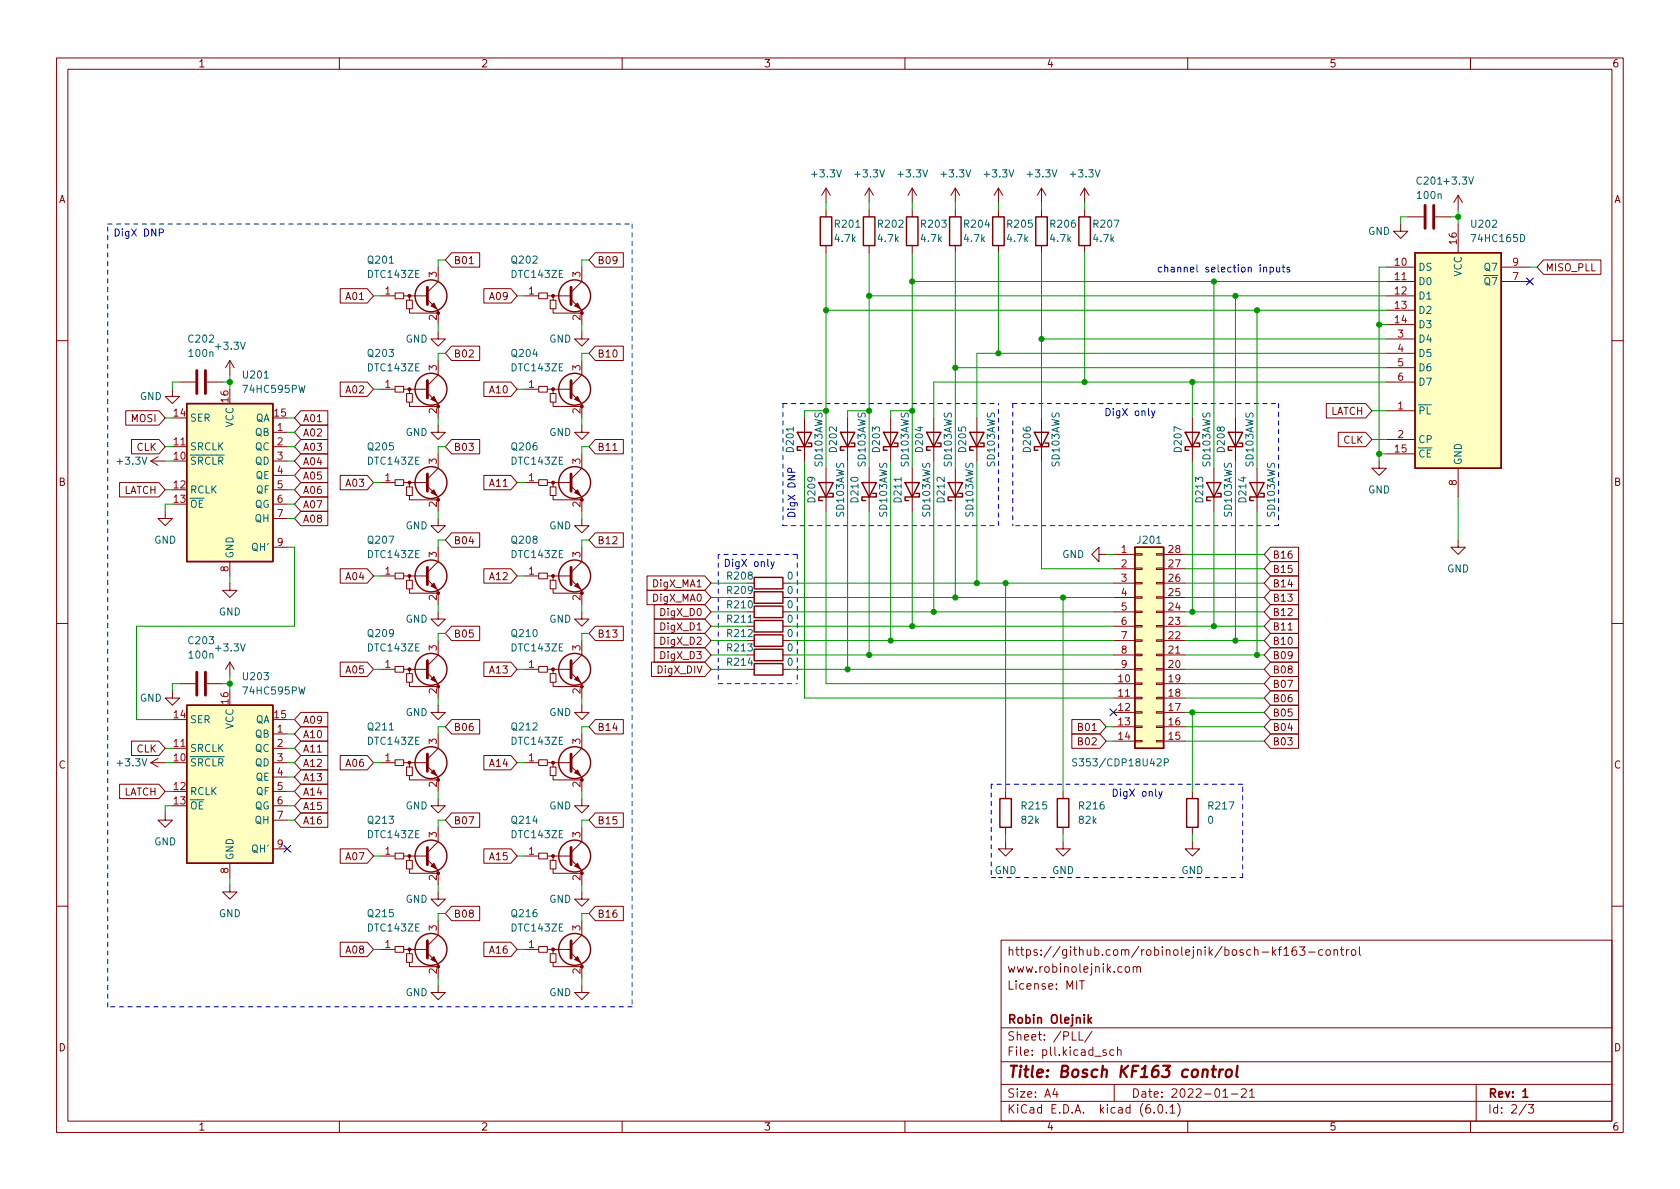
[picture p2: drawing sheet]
<svg xmlns="http://www.w3.org/2000/svg" width="297mm" height="210mm" viewBox="0 0 297 210" stroke-linecap="round" stroke-linejoin="round" font-family="sans-serif">
<g fill="none" stroke="#840000" stroke-width=".18">
<path d="M10 10.2h277v190.1h-277zM12 12.2h273v186.1h-273zM60 10.2v2M110 10.2v2M160 10.2v2M210 10.2v2M260 10.2v2M146 33.3v2.5M146 37.1v1.2M146 33.3l-.7 1.2M146 33.3l.8 1.2M153.7 33.3v2.5"/>
<path d="M153.7 37.1v1.2M153.7 33.3l-.8 1.2M153.7 33.3l.7 1.2M161.3 33.3v2.5M161.3 37.1v1.2M161.3 33.3l-.8 1.2M161.3 33.3l.8 1.2M168.9 33.3v2.5M168.9 37.1v1.2M168.9 33.3l-.8 1.2M168.9 33.3l.8 1.2M176.5 33.3l-.7 1.2"/>
<path d="M176.5 33.3v2.5M176.5 37.1v1.2M176.5 33.3l.8 1.2M184.1 33.3v2.5M184.1 37.1v1.2M184.1 33.3l-.7 1.2M184.1 33.3l.8 1.2M191.8 33.3l-.8 1.2M191.8 33.3v2.5M191.8 37.1v1.2M191.8 33.3l.7 1.2M247.6 39.6v1.3h1.3l-1.3 1.3-1.2-1.3h1.2"/>
<path d="M248.9 38.3h2.8M253.7 38.3h2.8M257.8 34.5v2.6M257.8 39.6v5.1M257.8 34.5l-.8 1.3M257.8 34.5l.8 1.3M60.2 51h4.7l1.1 1.3-1.1 1.3h-4.7zM67.3 52.3h2.5M69.8 51.8h1.6v1h-1.6zM71.4 52.3h4M71.9 53.1h1v1.5h-1zM72.4 54.6v.8h5.1"/>
<path d="M72.4 52.3v.8M75.6 53l1.9 1.9v2.5M77.5 58.7v1.2h1.2l-1.2 1.3-1.3-1.3h1.3M77.5 47.2v2.6l-1.9 1.9M79.9 44.7h4.9v2.5h-4.9l-1.2-1.2zM83 46.6h.7M85.6 51h4.7l1.1 1.3-1.1 1.3h-4.7zM92.7 52.3h2.5M95.2 51.8h1.6v1h-1.6zM96.8 52.3h4M97.3 53.1h1v1.5h-1zM97.8 54.6v.8h5.1"/>
<path d="M97.8 52.3v.8M101 53l1.9 1.9v2.5M102.9 58.7v1.2h1.2l-1.2 1.3-1.3-1.3h1.3M102.9 47.2v2.6l-1.9 1.9M105.3 44.7h4.9v2.5h-4.9l-1.2-1.2zM146 43.4v1.3M153.7 43.4v1.3M161.3 43.4v1.3M168.9 43.4v1.3M176.5 43.4v1.3M184.1 43.4v1.3M191.8 43.4v1.3"/>
<path d="M245.1 52.3h5.1M245.1 47.2h5.1M245.1 49.8h5.1M245.1 54.9h5.1M245.1 57.4h5.1M245.1 59.9h5.1M265.4 47.2h5.1M265.4 49.8h5.1M272.9 46h10.2v2.5h-10.2l-1.1-1.3zM10 60.2h2M22.2 72.6h5.9l1.1 1.3-1.1 1.3h-5.9zM23.3 77.7h4.8l1.1 1.3-1.1 1.3h-4.8z"/>
<path d="M30.5 68.8v1.3h1.2l-1.2 1.3-1.3-1.3h1.3M30.5 79h2.5M31.7 67.6h2.8M36.6 67.6h2.8M40.6 63.7l-.7 1.3M40.6 63.7v2.6M40.6 63.7l.8 1.3M48.3 76.4h2.5M48.3 79h2.5M53.2 72.6h4.8v2.6h-4.8l-1.1-1.3zM53.2 75.2h4.8v2.5h-4.8l-1.1-1.3zM53.2 77.7h4.8v2.6h-4.8l-1.1-1.3z"/>
<path d="M60.2 67.6h4.7l1.1 1.2-1.1 1.3h-4.7zM67.3 68.8h2.5M69.8 68.3h1.6v1h-1.6zM71.4 68.8h4M71.9 69.6h1v1.5h-1zM72.4 71.1v.8h5.1M72.4 68.8v.8M75.6 69.5l1.9 1.9v2.5M77.5 75.2v1.2h1.2l-1.2 1.3-1.3-1.3h1.3M77.5 63.7v2.6l-1.9 1.9M79.9 77.7h4.9v2.6h-4.9l-1.2-1.3zM79.9 61.2h4.9v2.5h-4.9l-1.2-1.2z"/>
<path d="M85.6 67.6h4.7l1.1 1.2-1.1 1.3h-4.7zM92.7 68.8h2.5M95.2 68.3h1.6v1h-1.6zM96.8 68.8h4M97.3 69.6h1v1.5h-1zM97.8 71.1v.8h5.1M97.8 68.8v.8M101 69.5l1.9 1.9v2.5M102.9 75.2v1.2h1.2l-1.2 1.3-1.3-1.3h1.3M102.9 63.7v2.6l-1.9 1.9M105.3 61.2h4.9v2.5h-4.9l-1.2-1.2zM105.3 77.7h4.9v2.6h-4.9l-1.2-1.3z"/>
<path d="M108.4 79.7h.7M142.2 73.9v7.6M149.9 73.9v7.6M157.5 73.9v7.6M165.1 73.9v7.6M172.7 73.9v7.6M184.1 73.9v7.6M210.8 73.9v7.6M218.4 73.9v7.6M234.5 71.4h7l1.1 1.2-1.1 1.3h-7zM236.6 76.4h4.9l1.1 1.3-1.1 1.3h-4.9zM245.1 67.6h5.1"/>
<path d="M245.1 72.6h5.1M245.1 77.7h5.1M245.1 62.5h5.1M245.1 65h5.1M285 60.2h2M21.1 85.3h7l1.1 1.3-1.1 1.3h-7zM26.7 81.5h2.5M26.7 81.5l1.2 .8M27.9 80.8l-1.2 .7M29.2 90.4v1.3h1.3l-1.3 1.3-1.3-1.3h1.3M40.6 99.3v2.5M48.3 81.5h2.5"/>
<path d="M48.3 84.1h2.5M48.3 86.6h2.5M48.3 89.1h2.5M48.3 91.7h2.5M48.3 96.8h2.5M53.2 90.4h4.8v2.6h-4.8l-1.1-1.3zM53.2 80.3h4.8v2.5h-4.8l-1.1-1.3zM53.2 85.3h4.8v2.6h-4.8l-1.1-1.3zM53.2 82.8h4.8v2.5h-4.8l-1.1-1.2zM53.2 87.9h4.8v2.5h-4.8l-1.1-1.3zM60.2 84.1h4.7l1.1 1.2-1.1 1.3h-4.7zM67.3 85.3h2.5"/>
<path d="M69.8 84.8h1.6v1h-1.6zM71.4 85.3h4M71.9 86.1h1v1.5h-1zM72.4 87.6v.8h5.1M72.4 85.3v.8M75.6 86l1.9 1.9v2.5M77.5 91.7v1.3h1.2l-1.2 1.2-1.3-1.2h1.3M77.5 80.3v2.5l-1.9 1.9M77.5 96.8v2.5l-1.9 1.9M79.9 94.2h4.9v2.6h-4.9l-1.2-1.3zM85.6 84.1h4.7l1.1 1.2-1.1 1.3h-4.7zM92.7 85.3h2.5"/>
<path d="M95.2 84.8h1.6v1h-1.6zM96.8 85.3h4M97.3 86.1h1v1.5h-1zM97.8 87.6v.8h5.1M97.8 85.3v.8M101 86l1.9 1.9v2.5M102.9 91.7v1.3h1.2l-1.2 1.2-1.3-1.2h1.3M102.9 80.3v2.5l-1.9 1.9M102.9 96.8v2.5l-1.9 1.9M105.3 94.2h4.9v2.6h-4.9l-1.2-1.3zM146 82.8v7.6M153.7 82.8v7.6"/>
<path d="M161.3 82.8v7.6M168.9 82.8v7.6M194.3 98v-1.2l-1.3 1.2 1.3 1.3v-1.3h1.3M196.8 98h3.9M200.7 97.9h1.2v.3h-1.2zM204.5 97.9h1.2v.3h-1.2zM205.7 98h3.8M214.6 82.8v7.6M222.2 82.8v7.6M224.6 99.3h5v2.5h-5l-1.1-1.2zM224.6 96.8h5v2.5h-5l-1.1-1.3zM243.8 81.5v1.3h1.3l-1.3 1.3-1.2-1.3h1.2"/>
<path d="M245.1 80.3h5.1M257.8 95.5v1.3h1.3l-1.3 1.2-1.3-1.2h1.3M257.8 82.8v5.1M10 110.2h2M40.6 103.1v1.3h1.3l-1.3 1.3-1.2-1.3h1.2M40.6 117.1v2.5M40.6 117.1l-.7 1.3M40.6 117.1l.8 1.3M60.2 100.6h4.7l1.1 1.2-1.1 1.3h-4.7zM60.2 117.1h4.7l1.1 1.3-1.1 1.2h-4.7zM67.3 118.4h2.5M67.3 101.8h2.5"/>
<path d="M69.8 117.9h1.6v1h-1.6zM69.8 101.3h1.6v1.1h-1.6zM71.4 118.4h4M71.4 101.8h4M71.9 119.1h1v1.5h-1zM71.9 102.6h1v1.5h-1zM72.4 104.1v.8h5.1M72.4 101.8v.8M72.4 118.4v.7M75.6 119l1.9 1.9v2.5M75.6 102.5l1.9 1.9v2.5M77.5 108.2v1.3h1.2l-1.2 1.2-1.3-1.2h1.3"/>
<path d="M77.5 113.3v2.5l-1.9 1.9M79.9 110.7h4.9v2.6h-4.9l-1.2-1.3zM85.6 100.6h4.7l1.1 1.2-1.1 1.3h-4.7zM85.6 117.1h4.7l1.1 1.3-1.1 1.2h-4.7zM92.7 118.4h2.5M92.7 101.8h2.5M95.2 117.9h1.6v1h-1.6zM95.2 101.3h1.6v1.1h-1.6zM96.8 118.4h4M96.8 101.8h4M97.3 119.1h1v1.5h-1zM97.3 102.6h1v1.5h-1z"/>
<path d="M97.8 104.1v.8h5.1M97.8 101.8v.8M97.8 118.4v.7M101 119l1.9 1.9v2.5M101 102.5l1.9 1.9v2.5M102.9 108.2v1.3h1.2l-1.2 1.2-1.3-1.2h1.3M102.9 113.3v2.5l-1.9 1.9M105.3 110.7h4.9v2.6h-4.9l-1.2-1.3zM114.4 101.8h10.2l1.1 1.3-1.1 1.3h-10.2zM114.4 104.4h10.2l1.1 1.3-1.1 1.2h-10.2zM115.2 117.1h9.4l1.1 1.3-1.1 1.2h-9.4zM115.7 109.5h8.9l1.1 1.2-1.1 1.3h-8.9z"/>
<path d="M115.7 112h8.9l1.1 1.3-1.1 1.2h-8.9zM115.7 114.5h8.9l1.1 1.3-1.1 1.3h-8.9zM115.7 106.9h8.9l1.1 1.3-1.1 1.3h-8.9zM132.1 118.4h1.2M132.1 113.3h1.2M132.1 110.7h1.2M138.4 118.4h1.3M138.4 115.8h1.3M138.4 113.3h1.3M138.4 110.7h1.3M138.4 108.2h1.3M138.4 105.7h1.3"/>
<path d="M138.4 103.1h1.3M196.8 118.4h3.9M196.8 100.6h3.9M196.8 115.8h3.9M196.8 113.3h3.9M196.8 110.7h3.9M196.8 108.2h3.9M196.8 105.7h3.9M196.8 103.1h3.9M200.7 118.2h1.2v.3h-1.2zM200.7 115.7h1.2v.2h-1.2zM200.7 113.2h1.2v.2h-1.2z"/>
<path d="M200.7 110.6h1.2v.3h-1.2zM200.7 108.1h1.2v.2h-1.2zM200.7 105.5h1.2v.3h-1.2zM200.7 103h1.2v.2h-1.2zM200.7 100.5h1.2v.2h-1.2zM204.5 118.2h1.2v.3h-1.2zM204.5 115.7h1.2v.2h-1.2zM204.5 113.2h1.2v.2h-1.2zM204.5 110.6h1.2v.3h-1.2zM204.5 108.1h1.2v.2h-1.2zM204.5 105.5h1.2v.3h-1.2zM204.5 103h1.2v.2h-1.2z"/>
<path d="M204.5 100.5h1.2v.2h-1.2zM205.7 118.4h3.8M205.7 100.6h3.8M205.7 115.8h3.8M205.7 113.3h3.8M205.7 110.7h3.8M205.7 108.2h3.8M205.7 105.7h3.8M205.7 103.1h3.8M224.6 106.9h5v2.6h-5l-1.1-1.3zM224.6 119.6h5v2.6h-5l-1.1-1.3zM224.6 101.8h5v2.6h-5l-1.1-1.3z"/>
<path d="M224.6 109.5h5v2.5h-5l-1.1-1.3zM224.6 112h5v2.5h-5l-1.1-1.2zM224.6 104.4h5v2.5h-5l-1.1-1.2zM224.6 114.5h5v2.6h-5l-1.1-1.3zM224.6 117.1h5v2.5h-5l-1.1-1.2zM227.7 111.4h.8M285 110.2h2M21.1 138.7h7l1.1 1.2-1.1 1.3h-7zM23.3 131.1h4.8l1.1 1.2-1.1 1.3h-4.8zM26.7 134.9h2.5M26.7 134.9l1.2 .7M27.9 134.1l-1.2 .8"/>
<path d="M30.5 122.2v1.2h1.2l-1.2 1.3-1.3-1.3h1.3M30.5 132.3h2.5M31.7 120.9h2.8M36.6 120.9h2.8M48.3 134.9h2.5M48.3 129.8h2.5M48.3 132.3h2.5M48.3 137.4h2.5M48.3 139.9h2.5M53.2 133.6h4.8v2.5h-4.8l-1.1-1.2zM53.2 128.5h4.8v2.6h-4.8l-1.1-1.3zM53.2 138.7h4.8v2.5h-4.8l-1.1-1.3z"/>
<path d="M53.2 136.1h4.8v2.6h-4.8l-1.1-1.3zM53.2 131.1h4.8v2.5h-4.8l-1.1-1.3zM53.2 126h4.8v2.5h-4.8l-1.1-1.3zM60.2 133.6h4.7l1.1 1.3-1.1 1.2h-4.7zM67.3 134.9h2.5M69.8 134.4h1.6v1h-1.6zM71.4 134.9h4M71.9 135.6h1v1.6h-1zM72.4 137.2v.7h5.1M72.4 120.6v.8h5.1M72.4 134.9v.7M75.6 135.5l1.9 1.9v2.5"/>
<path d="M77.5 124.7v1.3h1.2l-1.2 1.2-1.3-1.2h1.3M77.5 129.8v2.5l-1.9 1.9M79.9 127.2h4.9v2.6h-4.9l-1.2-1.3zM85.6 133.6h4.7l1.1 1.3-1.1 1.2h-4.7zM92.7 134.9h2.5M95.2 134.4h1.6v1h-1.6zM96.8 134.9h4M97.3 135.6h1v1.6h-1zM97.8 120.6v.8h5.1M97.8 137.2v.7h5.1M97.8 134.9v.7M101 135.5l1.9 1.9v2.5"/>
<path d="M102.9 124.7v1.3h1.2l-1.2 1.2-1.3-1.2h1.3M102.9 129.8v2.5l-1.9 1.9M105.3 127.2h4.9v2.6h-4.9l-1.2-1.3zM177.8 139.9v1.3M188 139.9v1.3M189.5 127.2h5l1.1 1.3-1.1 1.3h-5zM189.5 129.8h5l1.1 1.3-1.1 1.2h-5zM196.8 120.9h3.9M196.8 123.4h3.9M196.8 126h3.9M196.8 128.5h3.9M196.8 131.1h3.9"/>
<path d="M200.7 130.9h1.2v.3h-1.2zM200.7 128.4h1.2v.2h-1.2zM200.7 125.9h1.2v.2h-1.2zM200.7 123.3h1.2v.3h-1.2zM200.7 120.8h1.2v.2h-1.2zM204.5 130.9h1.2v.3h-1.2zM204.5 128.4h1.2v.2h-1.2zM204.5 125.9h1.2v.2h-1.2zM204.5 123.3h1.2v.3h-1.2zM204.5 120.8h1.2v.2h-1.2zM205.7 120.9h3.8M205.7 123.4h3.8"/>
<path d="M205.7 126h3.8M205.7 128.5h3.8M205.7 131.1h3.8M210.8 139.9v1.3M224.6 129.8h5v2.5h-5l-1.1-1.2zM224.6 122.2h5v2.5h-5l-1.1-1.3zM224.6 127.2h5v2.6h-5l-1.1-1.3zM224.6 124.7h5v2.5h-5l-1.1-1.2zM29.2 143.8v1.2h1.3l-1.3 1.3-1.3-1.3h1.3M40.6 156.5v1.2h1.3l-1.3 1.3-1.2-1.3h1.2M40.6 152.6v2.6M48.3 142.5h2.5"/>
<path d="M48.3 145h2.5M48.3 150.1h2.5M53.2 141.2h4.8v2.6h-4.8l-1.1-1.3zM53.2 143.8h4.8v2.5h-4.8l-1.1-1.3zM60.2 150.1h4.7l1.1 1.3-1.1 1.2h-4.7zM67.3 151.4h2.5M69.8 150.9h1.6v1h-1.6zM71.4 151.4h4M71.9 152.1h1v1.6h-1zM72.4 153.7v.7h5.1M72.4 151.4v.7M75.6 152l1.9 1.9v2.6"/>
<path d="M77.5 157.7v1.3h1.2l-1.2 1.3-1.3-1.3h1.3M77.5 141.2v1.3h1.2l-1.2 1.3-1.3-1.3h1.3M77.5 146.3v2.5l-1.9 1.9M79.9 143.8h4.9v2.5h-4.9l-1.2-1.3zM85.6 150.1h4.7l1.1 1.3-1.1 1.2h-4.7zM92.7 151.4h2.5M95.2 150.9h1.6v1h-1.6zM96.8 151.4h4M97.3 152.1h1v1.6h-1zM97.8 153.7v.7h5.1M97.8 151.4v.7M101 152l1.9 1.9v2.6"/>
<path d="M102.9 157.7v1.3h1.2l-1.2 1.3-1.3-1.3h1.3M102.9 141.2v1.3h1.2l-1.2 1.3-1.3-1.3h1.3M102.9 146.3v2.5l-1.9 1.9M105.3 143.8h4.9v2.5h-4.9l-1.2-1.3zM177.8 148.8v1.3h1.3l-1.3 1.3-1.3-1.3h1.3M177.8 146.3v1.3M188 148.8v1.3h1.2l-1.2 1.3-1.3-1.3h1.3M188 146.3v1.3M210.8 148.8v1.3h1.3l-1.3 1.3-1.3-1.3h1.3M210.8 146.3v1.3M10 160.2h2M60.2 166.6h4.7l1.1 1.3-1.1 1.3h-4.7z"/>
<path d="M67.3 167.9h2.5M69.8 167.4h1.6v1h-1.6zM71.4 167.9h4M71.9 168.7h1v1.5h-1zM72.4 170.2v.7h5.1M72.4 167.9v.8M75.6 168.5l1.9 1.9v2.6M77.5 174.2v1.3h1.2l-1.2 1.3-1.3-1.3h1.3M77.5 162.8v2.5l-1.9 2M79.9 160.3h4.9v2.5h-4.9l-1.2-1.3zM85.6 166.6h4.7l1.1 1.3-1.1 1.3h-4.7zM92.7 167.9h2.5"/>
<path d="M95.2 167.4h1.6v1h-1.6zM96.8 167.9h4M97.3 168.7h1v1.5h-1zM97.8 170.2v.7h5.1M97.8 167.9v.8M101 168.5l1.9 1.9v2.6M102.9 174.2v1.3h1.2l-1.2 1.3-1.3-1.3h1.3M102.9 162.8v2.5l-1.9 2M105.3 160.3h4.9v2.5h-4.9l-1.2-1.3zM177 166.3h108v32h-108zM190.9 173.4h.8M191.3 173.4v1.5"/>
<path d="M199.1 171l.3-.1 .3 .3v.4l-.3 .3h-.3l-.2-.3v-.4zM200.4 171.1l.2-.2 .3 .1 .1 .9M200.4 170.9v1M201 171.1l.2-.2 .4 .1v.9M225.1 168.4l.5 .5M225.6 167.9l-.6 .6M226 167.9h.6M226.6 167.4l-.4 .2v1.3M227 167.9l.4-.5v1.5M227 168.9h.9M229.1 167.4a.59 .59 0 0 0-.7 .7v.5l.2 .3h.4l.2-.1 .1-.5-.2-.2-.4-.1-.3 .3M229.8 167.4h.9l-.5 .6 .4 .1v.7l-.2 .1h-.4l-.2-.1"/>
<path d="M231.4 168.4h1.1M233.9 168l-.5-.1-.3 .3v.4l.2 .3h.6M234.6 168l.3-.1 .3 .3v.4l-.3 .3h-.3l-.2-.3v-.4zM235.9 168.1l.2-.2 .3 .1 .1 .9M235.9 167.9v1M237 167.9h.6M237.2 167.4v1.3l.4 .2M238.1 167.9v1M238.5 167.9l-.3 .1-.1 .2M239.1 168l.3-.1 .3 .3v.4l-.3 .3h-.3l-.2-.3v-.4zM240.4 167.4v1.3l.2 .2M285 160.2h2"/>
<path d="M60 198.3v2M110 198.3v2M160 198.3v2M177 194.8h108M177 191.8h108M177 187.8h108M177 181.8h108M186.5 192.5l-.4 1h1M186.9 193v1M189.6 182.4v1.5h.7M190.8 182.4v1.5h.7M193.1 182.4l-1.3 1.9"/>
<path d="M195.6 185.7l-.4-.1-.2 .2 .1 .3 .5 .1v.4h-.6M196.9 185.7l-.4-.1-.3 .3v.4l.2 .3h.5M197 191.8v3M197.6 185.8l.2-.2 .3 .1 .1 .9M197.6 185.1v1.5M204.1 196.7v.1M204.9 195.4l.2-.1a.81 .81 0 0 1 .6 .7 .81 .81 0 0 1-.3 .8h-.2a.81 .81 0 0 1-.6-.6 .81 .81 0 0 1 .3-.8zM206.2 196.7v.1M206.9 195.8l.4-.5v1.5M206.9 196.8h.8M208.2 195.1a1.72 1.72 0 0 1 0 2.3M210 198.3v2"/>
<path d="M216.2 193l.4-.5v1.5M216.2 194h.9M217.7 193.5h1.2M219.5 192.7l.6-.2 .2 .2 .1 .3-1 1h1M220.9 193l.5-.5v1.5M220.9 194h.9M260 198.3v2M261 191.8v6.5M269.9 195.3l-1.3 1.9M270.2 195.3h1l-.6 .6 .5 .1v.7l-.2 .1h-.5l-.2-.1"/>
</g>
<path d="M192.4 179.4v1.5M193 179.9l-.6 .6M192.6 180.4l.4 .5M269.3 193l.4-.5v1.5M269.3 194h.8" fill="none" stroke="#840000" stroke-width=".3"/>
<path d="M214.3 189.1h.7M214.6 188.5l-.2 1.7 .1 .2 .3 .1M215.7 189.1l-.2 1.4M216.3 189.1l-.4 .1-.3 .3M216.9 189.3a.52 .52 0 0 1 .5-.2 .52 .52 0 0 1 .4 .4v.6a.55 .55 0 0 1-.6 .4 .55 .55 0 0 1-.5-.4zM218.8 188.5l-.2 1.7 .2 .3" fill="none" stroke="#840000" stroke-width=".4"/>
<g fill="#840000" stroke="#840000" stroke-width=".18">
<path d="M76.2 54.1l.5-.5 .5 1z"/>
<path d="M101.6 169.7l.5-.5 .5 1z"/>
<path d="M76.2 87.1l.5-.5 .5 1z"/>
<path d="M76.2 153.2l.5-.6 .5 1.1z"/>
<path d="M76.2 136.6l.5-.5 .5 1.1z"/>
<path d="M76.2 169.7l.5-.5 .5 1z"/>
<path d="M76.2 120.1l.5-.5 .5 1z"/>
<path d="M101.6 153.2l.5-.6 .5 1.1z"/>
<path d="M101.6 120.1l.5-.5 .5 1z"/>
<path d="M101.6 136.6l.5-.5 .5 1.1z"/>
<path d="M76.7 103.1l.5 1-1-.5z"/>
<path d="M76.2 70.6l.5-.5 .5 1z"/>
<path d="M101.6 103.6l.5-.5 .5 1z"/>
<path d="M101.6 54.1l.5-.5 .5 1z"/>
<path d="M101.6 70.6l.5-.5 .5 1z"/>
<path d="M101.6 87.1l.5-.5 .5 1z"/>
<circle cx="72.4" cy="52.3" r=".25"/>
<circle cx="97.8" cy="167.9" r=".25"/>
<circle cx="72.4" cy="85.3" r=".25"/>
<circle cx="72.4" cy="151.4" r=".25"/>
<circle cx="72.4" cy="134.9" r=".25"/>
<circle cx="72.4" cy="167.9" r=".25"/>
<circle cx="72.4" cy="118.4" r=".25"/>
<circle cx="97.8" cy="151.4" r=".25"/>
<circle cx="97.8" cy="118.4" r=".25"/>
<circle cx="97.8" cy="134.9" r=".25"/>
<circle cx="72.4" cy="101.8" r=".25"/>
<circle cx="72.4" cy="68.8" r=".25"/>
<circle cx="97.8" cy="101.8" r=".25"/>
<circle cx="97.8" cy="52.3" r=".25"/>
<circle cx="97.8" cy="68.8" r=".25"/>
<circle cx="97.8" cy="85.3" r=".25"/>
</g>
<g fill="none" stroke="#840000" stroke-width=".51">
<path d="M252 36.3v4.1M253.5 36.3v4.1M75.6 50.8v3M101 50.8v3M34.8 65.5v4.1M36.3 65.5v4.1M75.6 67.3v3.1M101 67.3v3.1M75.6 83.8v3.1M101 83.8v3.1M34.8 118.9v4M36.3 118.9v4"/>
<path d="M75.6 100.3v3.1M75.6 116.8v3.1M101 100.3v3.1M101 116.8v3.1M75.6 133.3v3.1M101 133.3v3.1M75.6 149.9v3M101 149.9v3M75.6 166.4v3M101 166.4v3"/>
</g>
<g fill="none" stroke="#840000" stroke-width=".25">
<path d="M145 38.3h2.1v5.1h-2.1zM152.7 38.3h2v5.1h-2zM160.3 38.3h2v5.1h-2zM167.9 38.3h2v5.1h-2zM175.5 38.3h2v5.1h-2zM183.1 38.3h2.1v5.1h-2.1zM190.8 38.3h2v5.1h-2zM250.2 44.7h15.2v38.1h-15.2zM33 71.4h15.3v27.9h-15.3zM141 76.4h2.5l-1.3 2.6zM142.9 78.4h.6v.6h-2.5v.6h.6M148.6 76.4h2.5l-1.2 2.6z"/>
<path d="M150.5 78.4h.6v.6h-2.5v.6h.6M156.2 76.4h2.5l-1.2 2.6zM158.1 78.4h.6v.6h-2.5v.6h.6M163.8 76.4h2.6l-1.3 2.6zM165.7 78.4h.7v.6h-2.6v.6h.7M171.4 76.4h2.6l-1.3 2.6zM173.4 78.4h.6v.6h-2.6v.6h.7M182.9 76.4h2.5l-1.3 2.6zM184.8 78.4h.6v.6h-2.5v.6h.6M209.5 76.4h2.6l-1.3 2.6zM211.5 78.4h.6v.6h-2.6v.6h.7M217.2 76.4h2.5l-1.3 2.6z"/>
<path d="M219.1 78.4h.6v.6h-2.5v.6h.6M144.8 85.3h2.5l-1.3 2.6zM146.7 87.2h.6v.7h-2.5v.6h.6M152.4 85.3h2.5l-1.2 2.6zM154.3 87.2h.6v.7h-2.5v.6h.6M160 85.3h2.6l-1.3 2.6zM161.9 87.2h.7v.7h-2.6v.6h.7M167.6 85.3h2.6l-1.3 2.6zM169.5 87.2h.7v.7h-2.6v.6h.7M200.7 96.8h5v35.5h-5zM213.4 85.3h2.5l-1.3 2.6zM215.3 87.2h.6v.7h-2.5v.6h.6"/>
<path d="M221 85.3h2.5l-1.3 2.6zM222.9 87.2h.6v.7h-2.5v.6h.6M133.3 117.3h5.1v2.1h-5.1zM133.3 112.3h5.1v2h-5.1zM133.3 109.7h5.1v2.1h-5.1zM133.3 114.8h5.1v2h-5.1zM133.3 102.1h5.1v2h-5.1zM133.3 107.2h5.1v2h-5.1zM133.3 104.6h5.1v2.1h-5.1zM33 124.7h15.3v27.9h-15.3zM176.8 141.2h2v5.1h-2zM186.9 141.2h2.1v5.1h-2.1z"/>
<path d="M209.8 141.2h2v5.1h-2z"/>
<circle cx="76.2" cy="52.3" r="2.82"/>
<circle cx="101.6" cy="52.3" r="2.82"/>
<circle cx="76.2" cy="68.8" r="2.82"/>
<circle cx="101.6" cy="68.8" r="2.82"/>
<circle cx="76.2" cy="85.3" r="2.82"/>
<circle cx="101.6" cy="85.3" r="2.82"/>
<circle cx="76.2" cy="101.8" r="2.82"/>
<circle cx="76.2" cy="118.4" r="2.82"/>
<circle cx="101.6" cy="118.4" r="2.82"/>
<circle cx="101.6" cy="101.8" r="2.82"/>
<circle cx="76.2" cy="134.9" r="2.82"/>
<circle cx="101.6" cy="134.9" r="2.82"/>
<circle cx="76.2" cy="151.4" r="2.82"/>
<circle cx="101.6" cy="151.4" r="2.82"/>
<circle cx="76.2" cy="167.9" r="2.82"/>
<circle cx="101.6" cy="167.9" r="2.82"/>
</g>
<g fill="#ffffc2" stroke="#ffffc2" stroke-width=".18">
<path d="M200.7 96.8h5v35.5h-5z"/>
<path d="M33 71.4h15.3v27.9h-15.3z"/>
<path d="M33 124.7h15.3v27.9h-15.3z"/>
<path d="M250.2 44.7h15.2v38.1h-15.2z"/>
</g>
<path d="M190.4 134.2h-.5l-.2 .1v.4l.6 .2 .1 .3-.3 .2h-.4M205.9 134.8h.6l.1-.2-.1-.3-.6-.1v1.2" fill="none" stroke="#006464" stroke-width=".18"/>
<g fill="none" stroke="#0000c2" stroke-width=".18">
<path d="M20.4 40.5a.64 .64 0 0 1 .7 .6 .64 .64 0 0 1-.7 .6zM223.4 47.4l.2-.1h.3l.1 .8M224.6 47.3h.3l.3 .2-.2 .5h-.4M224.6 47.3v1.2M225.7 47.3l.1 .7 .3 .1 .2-.1M226.3 47.3v.8M226.7 47.3h.5M226.9 46.8v1.1l.3 .2M228 47.3h-.3l-.2 .1 .1 .2 .4 .1v.3h-.5M195.6 72.2a.64 .64 0 0 1 .7 .7 .64 .64 0 0 1-.7 .6zM128.3 98.9a.64 .64 0 0 1 .7 .6 .64 .64 0 0 1-.7 .7zM140 83.5l-.1-.6-.2-.1h-.3l-.1 .7h1.3"/>
<path d="M196.8 139.5a.64 .64 0 0 1 .8 .7 .64 .64 0 0 1-.8 .6z"/>
</g>
<g fill="none" stroke="#0000c2" stroke-width=".18" stroke-dasharray=".8 .8">
<path d="M19 39.6h92.8M111.8 39.6v138.4M138.4 71.4v21.6M138.4 71.4h38.1M179.1 71.4h47M179.1 71.4v21.6M226.1 71.4v21.6M127 98v22.9M138.4 93h38.1M141 98h-14M141 98v22.9M176.5 93v-21.6"/>
<path d="M226.1 93h-47M127 120.9h14M175.3 138.7v16.5M219.7 138.7h-44.4M175.3 155.2h1.2M176.5 155.2h43.2M219.7 155.2v-16.5M19 178v-138.4M111.8 178h-92.8"/>
</g>
<g fill="none" stroke="#009600" stroke-width=".18">
<path d="M146 35.8v1.3M153.7 35.8v1.3M161.3 35.8v1.3M168.9 35.8v1.3M176.5 35.8v1.3M184.1 35.8v1.3M191.8 35.8v1.3M248.9 38.3h-1.3v1.3M256.5 38.3h1.3M257.8 37.1v2.5M66 52.3h1.3M77.5 57.4v1.3"/>
<path d="M78.7 46h-1.2v1.2M91.4 52.3h1.3M102.9 57.4v1.3M104.1 46h-1.2v1.2M146 44.7v38.1M146 54.9h99.1M153.7 44.7v38.1M153.7 52.3h91.4M161.3 44.7v38.1M161.3 49.8h83.8M168.9 44.7v38.1M176.5 44.7v17.8"/>
<path d="M184.1 44.7v29.2M184.1 59.9h61M191.8 44.7v22.9M214.6 49.8v33M218.4 52.3v21.6M222.2 54.9v27.9M243.8 57.4h1.3M245.1 47.2h-1.3v34.3M270.5 47.2h1.3M29.2 79h1.3M29.2 73.9h1.3M31.7 67.6h-1.2v1.2"/>
<path d="M39.4 67.6h1.2M40.6 66.3v2.5M50.8 79h1.3M50.8 73.9h1.3M50.8 76.4h1.3M66 68.8h1.3M77.5 73.9v1.3M78.7 79h-1.2v1.3M78.7 62.5h-1.2v1.2M91.4 68.8h1.3M102.9 73.9v1.3M104.1 62.5h-1.2v1.2"/>
<path d="M104.1 79h-1.2v1.3M146 72.6h-3.8v1.3M153.7 72.6h-3.8v1.3M161.3 72.6h-3.8v1.3M168.9 65h76.2M210.8 67.6v6.3M242.6 72.6h2.5M242.6 77.7h2.5M245.1 62.5h-72.4v11.4M245.1 67.6h-80v6.3M29.2 86.6h1.3M29.2 81.5h1.3"/>
<path d="M30.5 89.1h-1.3v1.3M50.8 96.8h1.3v13.9h-28v16.5h6.4M50.8 89.1h1.3M50.8 86.6h1.3M50.8 81.5h1.3M50.8 91.7h1.3M50.8 84.1h1.3M66 85.3h1.3M77.5 90.4v1.3M78.7 95.5h-1.2v1.3M91.4 85.3h1.3M102.9 90.4v1.3"/>
<path d="M104.1 95.5h-1.2v1.3M142.2 81.5v41.9h54.6M146 90.4v30.5h50.8M149.9 81.5v36.9M153.7 90.4v25.4M157.5 81.5v31.8M161.3 90.4v20.3M165.1 81.5v26.7M168.9 90.4v15.3M172.7 81.5v21.6M184.1 81.5v19.1h12.7M195.6 98h1.2"/>
<path d="M209.5 98h14M210.8 81.5v26.7M214.6 90.4v20.3M218.4 81.5v31.8M222.2 90.4v25.4M243.8 80.3h1.3M257.8 87.9v7.6M40.6 101.8v1.3M40.6 119.6v2.6M66 118.4h1.3M66 101.8h1.3M77.5 106.9v1.3"/>
<path d="M78.7 112h-1.2v1.3M91.4 118.4h1.3M91.4 101.8h1.3M102.9 106.9v1.3M104.1 112h-1.2v1.3M125.7 110.7h6.4M125.7 113.3h6.4M125.7 115.8h6.4M125.7 118.4h6.4M125.7 105.7h6.4M125.7 108.2h6.4M125.7 103.1h6.4"/>
<path d="M139.7 110.7h57.1M139.7 113.3h57.1M139.7 115.8h57.1M139.7 118.4h57.1M139.7 105.7h57.1M139.7 108.2h57.1M139.7 103.1h57.1M177.8 103.1v36.8M188 105.7v34.2M209.5 110.7h14M209.5 113.3h14M209.5 115.8h14"/>
<path d="M209.5 118.4h14M209.5 105.7h14M209.5 108.2h14M209.5 103.1h14M209.5 100.6h14M29.2 134.9h1.3M29.2 132.3h1.3M29.2 139.9h1.3M31.7 120.9h-1.2v1.3M39.4 120.9h1.2M50.8 134.9h1.3M50.8 132.3h1.3"/>
<path d="M50.8 129.8h1.3M50.8 127.2h1.3M50.8 139.9h1.3M50.8 137.4h1.3M66 134.9h1.3M77.5 123.4v1.3M77.5 139.9v1.3M78.7 128.5h-1.2v1.3M91.4 134.9h1.3M102.9 123.4v1.3M102.9 139.9v1.3M104.1 128.5h-1.2v1.3"/>
<path d="M195.6 128.5h1.2M195.6 131.1h1.2M209.5 120.9h14M209.5 128.5h14M209.5 126h14M209.5 123.4h14M209.5 131.1h14M210.8 126v13.9M30.5 142.5h-1.3v1.3M40.6 155.2v1.3M50.8 145h1.3M50.8 142.5h1.3"/>
<path d="M66 151.4h1.3M77.5 156.5v1.2M78.7 145h-1.2v1.3M91.4 151.4h1.3M102.9 156.5v1.2M104.1 145h-1.2v1.3M177.8 147.6v1.2M188 147.6v1.2M210.8 147.6v1.2M66 167.9h1.3M77.5 173v1.2M78.7 161.5h-1.2v1.3"/>
<path d="M91.4 167.9h1.3M102.9 173v1.2M104.1 161.5h-1.2v1.3"/>
</g>
<path d="M269.9 49.2l1.2 1.2M271.1 49.2l-1.2 1.2M196.2 125.4l1.3 1.2M197.5 125.4l-1.3 1.2M50.2 149.5l1.2 1.2M51.4 149.5l-1.2 1.2" fill="none" stroke="#000084" stroke-width=".18"/>
<g fill="#009600" stroke="#009600" stroke-width=".18">
<circle cx="40.6" cy="120.9" r=".46"/>
<circle cx="40.6" cy="67.6" r=".46"/>
<circle cx="153.7" cy="52.3" r=".46"/>
<circle cx="146" cy="54.9" r=".46"/>
<circle cx="149.9" cy="118.4" r=".46"/>
<circle cx="172.7" cy="103.1" r=".46"/>
<circle cx="161.3" cy="110.7" r=".46"/>
<circle cx="168.9" cy="105.7" r=".46"/>
<circle cx="165.1" cy="108.2" r=".46"/>
<circle cx="146" cy="72.6" r=".46"/>
<circle cx="153.7" cy="72.6" r=".46"/>
<circle cx="210.8" cy="126" r=".46"/>
<circle cx="210.8" cy="108.2" r=".46"/>
<circle cx="214.6" cy="110.7" r=".46"/>
<circle cx="177.8" cy="103.1" r=".46"/>
<circle cx="188" cy="105.7" r=".46"/>
<circle cx="176.5" cy="62.5" r=".46"/>
<circle cx="168.9" cy="65" r=".46"/>
<circle cx="157.5" cy="113.3" r=".46"/>
<circle cx="153.7" cy="115.8" r=".46"/>
<circle cx="161.3" cy="72.6" r=".46"/>
<circle cx="218.4" cy="113.3" r=".46"/>
<circle cx="222.2" cy="115.8" r=".46"/>
<circle cx="161.3" cy="49.8" r=".46"/>
<circle cx="243.8" cy="57.4" r=".46"/>
<circle cx="243.8" cy="80.3" r=".46"/>
<circle cx="257.8" cy="38.3" r=".46"/>
<circle cx="184.1" cy="59.9" r=".46"/>
<circle cx="191.8" cy="67.6" r=".46"/>
<circle cx="214.6" cy="49.8" r=".46"/>
<circle cx="210.8" cy="67.6" r=".46"/>
<circle cx="218.4" cy="52.3" r=".46"/>
<circle cx="222.2" cy="54.9" r=".46"/>
</g>
<text font-size="2.8" fill="#840000" x="178" y="190.6">Title: Bosch KF163 control</text>
<g font-size="2.1" fill="#840000">
<text x="178" y="172">www.robinolejnik.com</text>
<text x="178" y="169">https://github.com/robinolejnik/bosch-kf163-control</text>
<text x="178" y="175">License: MIT</text>
<text x="178" y="184">Sheet: /PLL/</text>
<text x="178" y="181">Robin Olejnik</text>
<text x="178" y="186.7">File: pll.kicad_sch</text>
<text x="178" y="196.9">KiCad E.D.A. kicad (6.0.1)</text>
<text x="178" y="194.1">Size: A4</text>
<text x="200" y="194.1">Date: 2022-01-21</text>
<text x="263" y="194.1">Rev: 1</text>
<text x="263" y="196.9">Id: 2/3</text>
</g>
<g font-size="1.8" fill="#840000">
<text x="35" y="11.9">1</text>
<text x="85" y="11.9">2</text>
<text x="135" y="11.9">3</text>
<text x="185" y="11.9">4</text>
<text x="235" y="11.9">5</text>
<text x="285" y="11.9">6</text>
<text x="10.3" y="35.9">A</text>
<text x="285.3" y="35.9">A</text>
<text x="80.2" y="46.7">B01</text>
<text x="105.6" y="46.7">B09</text>
<text x="273.2" y="48">MISO_PLL</text>
<text x="61.4" y="53">A01</text>
<text x="86.8" y="53">A09</text>
<text x="80.2" y="63.2">B02</text>
<text x="105.6" y="63.2">B10</text>
<text x="61.4" y="69.6">A02</text>
<text x="86.8" y="69.6">A10</text>
<text x="23.3" y="74.6">MOSI</text>
<text x="53.5" y="74.6">A01</text>
<text x="53.5" y="77.2">A02</text>
<text x="235.1" y="73.4">LATCH</text>
<text x="24.1" y="79.7">CLK</text>
<text x="53.5" y="82.3">A04</text>
<text x="53.5" y="79.7">A03</text>
<text x="80.2" y="79.7">B03</text>
<text x="105.6" y="79.7">B11</text>
<text x="237.5" y="78.4">CLK</text>
<text x="10.3" y="85.9">B</text>
<text x="21.8" y="87.3">LATCH</text>
<text x="53.5" y="87.3">A06</text>
<text x="53.5" y="84.8">A05</text>
<text x="53.5" y="89.9">A07</text>
<text x="61.4" y="86.1">A03</text>
<text x="86.8" y="86.1">A11</text>
<text x="285.3" y="85.9">B</text>
<text x="53.5" y="92.4">A08</text>
<text x="80.2" y="96.2">B04</text>
<text x="105.6" y="96.2">B12</text>
<text x="224.9" y="101.3">B15</text>
<text x="224.9" y="98.8">B16</text>
<text x="61.4" y="102.6">A04</text>
<text x="86.8" y="102.6">A12</text>
<text x="115.6" y="103.8">DigX_MA1</text>
<text x="115.6" y="106.4">DigX_MA0</text>
<text x="224.9" y="103.8">B14</text>
<text x="224.9" y="106.4">B13</text>
<text x="80.2" y="112.7">B05</text>
<text x="105.6" y="112.7">B13</text>
<text x="117" y="111.5">DigX_D1</text>
<text x="117" y="108.9">DigX_D0</text>
<text x="224.9" y="108.9">B12</text>
<text x="224.9" y="111.5">B11</text>
<text x="61.4" y="119.1">A05</text>
<text x="86.8" y="119.1">A13</text>
<text x="116.3" y="119.1">DigX_DIV</text>
<text x="117" y="114">DigX_D2</text>
<text x="117" y="116.5">DigX_D3</text>
<text x="224.9" y="114">B10</text>
<text x="224.9" y="116.5">B09</text>
<text x="224.9" y="119.1">B08</text>
<text x="224.9" y="121.6">B07</text>
<text x="224.9" y="124.2">B06</text>
<text x="53.5" y="130.5">A10</text>
<text x="53.5" y="128">A09</text>
<text x="80.2" y="129.2">B06</text>
<text x="105.6" y="129.2">B14</text>
<text x="190.9" y="129.2">B01</text>
<text x="190.9" y="131.8">B02</text>
<text x="224.9" y="131.8">B03</text>
<text x="224.9" y="129.2">B04</text>
<text x="224.9" y="126.7">B05</text>
<text x="10.3" y="135.9">C</text>
<text x="24.1" y="133.1">CLK</text>
<text x="53.5" y="135.6">A12</text>
<text x="53.5" y="133.1">A11</text>
<text x="61.4" y="135.6">A06</text>
<text x="86.8" y="135.6">A14</text>
<text x="285.3" y="135.9">C</text>
<text x="21.8" y="140.7">LATCH</text>
<text x="53.5" y="140.7">A14</text>
<text x="53.5" y="143.2">A15</text>
<text x="53.5" y="138.1">A13</text>
<text x="53.5" y="145.8">A16</text>
<text x="80.2" y="145.8">B07</text>
<text x="105.6" y="145.8">B15</text>
<text x="61.4" y="152.1">A07</text>
<text x="86.8" y="152.1">A15</text>
<text x="80.2" y="162.3">B08</text>
<text x="105.6" y="162.3">B16</text>
<text x="61.4" y="168.6">A08</text>
<text x="86.8" y="168.6">A16</text>
<text x="10.3" y="185.9">D</text>
<text x="285.3" y="185.9">D</text>
<text x="35" y="199.9">1</text>
<text x="85" y="199.9">2</text>
<text x="135" y="199.9">3</text>
<text x="185" y="199.9">4</text>
<text x="235" y="199.9">5</text>
<text x="285" y="199.9">6</text>
</g>
<g font-size="1.8" fill="#006464">
<text x="143.7" y="31.4">+3.3V</text>
<text x="151.3" y="31.4">+3.3V</text>
<text x="159" y="31.4">+3.3V</text>
<text x="166.6" y="31.4">+3.3V</text>
<text x="174.2" y="31.4">+3.3V</text>
<text x="181.8" y="31.4">+3.3V</text>
<text x="189.4" y="31.4">+3.3V</text>
<text x="250.6" y="32.6">C201 +3.3V</text>
<text x="250.7" y="35.2">100n</text>
<text x="147.7" y="40.3">R201</text>
<text x="155.4" y="40.3">R202</text>
<text x="163" y="40.3">R203</text>
<text x="170.6" y="40.3">R204</text>
<text x="178.2" y="40.3">R205</text>
<text x="185.8" y="40.3">R206</text>
<text x="193.5" y="40.3">R207</text>
<text x="241.9" y="41.5">GND</text>
<text x="260.3" y="40.3">U202</text>
<text x="65.2" y="46.6">Q201</text>
<text x="90.6" y="46.6">Q202</text>
<text x="147.7" y="42.8">4.7k</text>
<text x="155.3" y="42.8">4.7k</text>
<text x="162.9" y="42.8">4.7k</text>
<text x="170.6" y="42.8">4.7k</text>
<text x="178.2" y="42.8">4.7k</text>
<text x="185.8" y="42.8">4.7k</text>
<text x="193.4" y="42.8">4.7k</text>
<text x="250.7" y="47.9">DS</text>
<text x="260.5" y="42.8">74HC165D</text>
<text x="262.6" y="47.9">Q7</text>
<text x="65.2" y="49.1">DTC143ZE</text>
<text x="90.6" y="49.1">DTC143ZE</text>
<text x="250.7" y="50.4">D0</text>
<text x="250.7" y="53">D1</text>
<text x="258.4" y="48.9" transform="rotate(-90 258.4 48.9)">VCC</text>
<text x="261.2" y="50.4">~{Q7}</text>
<text x="250.7" y="55.5">D2</text>
<text x="250.7" y="58">D3</text>
<text x="33.4" y="60.6">C202</text>
<text x="33.5" y="63.1">100n</text>
<text x="38.3" y="61.8">+3.3V</text>
<text x="65.2" y="63.1">Q203</text>
<text x="65.2" y="65.7">DTC143ZE</text>
<text x="71.7" y="60.6">GND</text>
<text x="90.6" y="63.1">Q204</text>
<text x="90.6" y="65.7">DTC143ZE</text>
<text x="97.1" y="60.6">GND</text>
<text x="250.7" y="60.6">D4</text>
<text x="250.7" y="63.1">D5</text>
<text x="250.7" y="65.7">D6</text>
<text x="24.7" y="70.7">GND</text>
<text x="43.1" y="66.9">U201</text>
<text x="43.3" y="69.5">74HC595PW</text>
<text x="250.7" y="68.2">D7</text>
<text x="33.5" y="74.5">SER</text>
<text x="41.3" y="75.6" transform="rotate(-90 41.3 75.6)">VCC</text>
<text x="45.1" y="77.1">QB</text>
<text x="45.1" y="74.5">QA</text>
<text x="71.7" y="77.1">GND</text>
<text x="97.1" y="77.1">GND</text>
<text x="250.7" y="73.3">~{PL}</text>
<text x="20.9" y="82.2">+3.3V</text>
<text x="33.5" y="82.2">~{SRCLR}</text>
<text x="33.5" y="79.6">SRCLK</text>
<text x="45.1" y="79.6">QC</text>
<text x="45.1" y="82.2">QD</text>
<text x="65.2" y="79.6">Q205</text>
<text x="65.2" y="82.2">DTC143ZE</text>
<text x="90.6" y="79.6">Q206</text>
<text x="90.6" y="82.2">DTC143ZE</text>
<text x="140.3" y="79.8" transform="rotate(-90 140.3 79.8)">D201</text>
<text x="145.4" y="82.5" transform="rotate(-90 145.4 82.5)">SD103AWS</text>
<text x="148" y="79.8" transform="rotate(-90 148 79.8)">D202</text>
<text x="153" y="82.5" transform="rotate(-90 153 82.5)">SD103AWS</text>
<text x="155.6" y="79.8" transform="rotate(-90 155.6 79.8)">D203</text>
<text x="160.7" y="82.5" transform="rotate(-90 160.7 82.5)">SD103AWS</text>
<text x="163.2" y="79.8" transform="rotate(-90 163.2 79.8)">D204</text>
<text x="168.3" y="82.5" transform="rotate(-90 168.3 82.5)">SD103AWS</text>
<text x="170.8" y="79.8" transform="rotate(-90 170.8 79.8)">D205</text>
<text x="175.9" y="82.5" transform="rotate(-90 175.9 82.5)">SD103AWS</text>
<text x="182.2" y="79.8" transform="rotate(-90 182.2 79.8)">D206</text>
<text x="187.3" y="82.5" transform="rotate(-90 187.3 82.5)">SD103AWS</text>
<text x="208.9" y="79.8" transform="rotate(-90 208.9 79.8)">D207</text>
<text x="214" y="82.5" transform="rotate(-90 214 82.5)">SD103AWS</text>
<text x="216.5" y="79.8" transform="rotate(-90 216.5 79.8)">D208</text>
<text x="221.6" y="82.5" transform="rotate(-90 221.6 82.5)">SD103AWS</text>
<text x="250.7" y="80.9">~{CE}</text>
<text x="250.7" y="78.4">CP</text>
<text x="258.4" y="82.3" transform="rotate(-90 258.4 82.3)">GND</text>
<text x="33.5" y="87.2">RCLK</text>
<text x="33.5" y="89.8">~{OE}</text>
<text x="45" y="89.8">QG</text>
<text x="45.2" y="84.7">QE</text>
<text x="45.3" y="87.2">QF</text>
<text x="144.1" y="88.7" transform="rotate(-90 144.1 88.7)">D209</text>
<text x="151.8" y="88.7" transform="rotate(-90 151.8 88.7)">D210</text>
<text x="159.4" y="88.7" transform="rotate(-90 159.4 88.7)">D211</text>
<text x="167" y="88.7" transform="rotate(-90 167 88.7)">D212</text>
<text x="212.7" y="88.7" transform="rotate(-90 212.7 88.7)">D213</text>
<text x="220.3" y="88.7" transform="rotate(-90 220.3 88.7)">D214</text>
<text x="241.9" y="87.2">GND</text>
<text x="45.1" y="92.3">QH</text>
<text x="71.7" y="93.6">GND</text>
<text x="97.1" y="93.6">GND</text>
<text x="149.2" y="91.4" transform="rotate(-90 149.2 91.4)">SD103AWS</text>
<text x="156.8" y="91.4" transform="rotate(-90 156.8 91.4)">SD103AWS</text>
<text x="164.5" y="91.4" transform="rotate(-90 164.5 91.4)">SD103AWS</text>
<text x="172.1" y="91.4" transform="rotate(-90 172.1 91.4)">SD103AWS</text>
<text x="217.8" y="91.4" transform="rotate(-90 217.8 91.4)">SD103AWS</text>
<text x="225.4" y="91.4" transform="rotate(-90 225.4 91.4)">SD103AWS</text>
<text x="27.2" y="96.1">GND</text>
<text x="41.3" y="98.8" transform="rotate(-90 41.3 98.8)">GND</text>
<text x="44.7" y="97.4">QH'</text>
<text x="65.2" y="96.1">Q207</text>
<text x="65.2" y="98.7">DTC143ZE</text>
<text x="90.6" y="96.1">Q208</text>
<text x="90.6" y="98.7">DTC143ZE</text>
<text x="187.8" y="98.7">GND</text>
<text x="201.2" y="96.1">J201</text>
<text x="255.8" y="101.2">GND</text>
<text x="128.7" y="102.5">R208</text>
<text x="128.7" y="107.6">R210</text>
<text x="128.7" y="105">R209</text>
<text x="139.2" y="102.5">0</text>
<text x="139.2" y="107.6">0</text>
<text x="139.2" y="105">0</text>
<text x="33.4" y="113.9">C203</text>
<text x="38.7" y="108.8">GND</text>
<text x="65.2" y="112.6">Q209</text>
<text x="71.7" y="110.1">GND</text>
<text x="90.6" y="112.6">Q210</text>
<text x="97.1" y="110.1">GND</text>
<text x="128.7" y="112.6">R212</text>
<text x="128.7" y="110.1">R211</text>
<text x="139.2" y="112.6">0</text>
<text x="139.2" y="110.1">0</text>
<text x="33.5" y="116.5">100n</text>
<text x="38.3" y="115.2">+3.3V</text>
<text x="65.2" y="115.2">DTC143ZE</text>
<text x="90.6" y="115.2">DTC143ZE</text>
<text x="128.7" y="117.7">R214</text>
<text x="128.7" y="115.2">R213</text>
<text x="139.2" y="117.7">0</text>
<text x="139.2" y="115.2">0</text>
<text x="24.7" y="124.1">GND</text>
<text x="43.1" y="120.3">U203</text>
<text x="43.3" y="122.8">74HC595PW</text>
<text x="33.5" y="127.9">SER</text>
<text x="41.3" y="129" transform="rotate(-90 41.3 129)">VCC</text>
<text x="45.1" y="130.4">QB</text>
<text x="45.1" y="127.9">QA</text>
<text x="65.2" y="129.2">Q211</text>
<text x="65.2" y="131.7">DTC143ZE</text>
<text x="71.7" y="126.6">GND</text>
<text x="90.6" y="129.2">Q212</text>
<text x="90.6" y="131.7">DTC143ZE</text>
<text x="97.1" y="126.6">GND</text>
<text x="20.9" y="135.5">+3.3V</text>
<text x="33.5" y="135.5">~{SRCLR}</text>
<text x="33.5" y="133">SRCLK</text>
<text x="45.1" y="133">QC</text>
<text x="45.1" y="135.5">QD</text>
<text x="190.7" y="135.5">S353/CDP18U42P</text>
<text x="33.5" y="140.6">RCLK</text>
<text x="33.5" y="143.1">~{OE}</text>
<text x="45" y="143.1">QG</text>
<text x="45.2" y="138">QE</text>
<text x="45.3" y="140.6">QF</text>
<text x="71.7" y="143.1">GND</text>
<text x="97.1" y="143.1">GND</text>
<text x="180.8" y="143.1">R215</text>
<text x="190.9" y="143.1">R216</text>
<text x="213.8" y="143.1">R217</text>
<text x="27.2" y="149.5">GND</text>
<text x="45.1" y="145.7">QH</text>
<text x="65.2" y="145.7">Q213</text>
<text x="65.2" y="148.2">DTC143ZE</text>
<text x="90.6" y="145.7">Q214</text>
<text x="90.6" y="148.2">DTC143ZE</text>
<text x="180.7" y="145.7">82k</text>
<text x="190.8" y="145.7">82k</text>
<text x="213.6" y="145.7">0</text>
<text x="41.3" y="152.1" transform="rotate(-90 41.3 152.1)">GND</text>
<text x="44.7" y="150.7">QH'</text>
<text x="175.8" y="154.6">GND</text>
<text x="186" y="154.6">GND</text>
<text x="208.9" y="154.6">GND</text>
<text x="71.7" y="159.6">GND</text>
<text x="97.1" y="159.6">GND</text>
<text x="38.7" y="162.2">GND</text>
<text x="65.2" y="162.2">Q215</text>
<text x="65.2" y="164.7">DTC143ZE</text>
<text x="90.6" y="162.2">Q216</text>
<text x="90.6" y="164.7">DTC143ZE</text>
<text x="71.7" y="176.1">GND</text>
<text x="97.1" y="176.1">GND</text>
</g>
<g font-size="1.8" fill="#0000c2">
<text x="21" y="41.8">DigX DNP</text>
<text x="204.5" y="48.2">channel selection inputs</text>
<text x="196.3" y="73.6">DigX only</text>
<text x="140.6" y="91.7" transform="rotate(-90 140.6 91.7)">DigX DNP</text>
<text x="129" y="100.2">DigX only</text>
<text x="197.6" y="140.9">DigX only</text>
</g>
<g font-size="1.8" fill="#a90000">
<text x="246.7" y="47">10</text>
<text x="257.6" y="43.1" transform="rotate(-90 257.6 43.1)">16</text>
<text x="267.5" y="47">9</text>
<text x="68.1" y="52.1">1</text>
<text x="77.2" y="49" transform="rotate(-90 77.2 49)">3</text>
<text x="93.5" y="52.1">1</text>
<text x="102.6" y="49" transform="rotate(-90 102.6 49)">3</text>
<text x="246.7" y="49.5">11</text>
<text x="246.7" y="52.1">12</text>
<text x="267.5" y="49.5">7</text>
<text x="77.2" y="56.6" transform="rotate(-90 77.2 56.6)">2</text>
<text x="102.6" y="56.6" transform="rotate(-90 102.6 56.6)">2</text>
<text x="246.7" y="54.6">13</text>
<text x="246.7" y="57.1">14</text>
<text x="247.2" y="59.7">3</text>
<text x="77.2" y="65.5" transform="rotate(-90 77.2 65.5)">3</text>
<text x="102.6" y="65.5" transform="rotate(-90 102.6 65.5)">3</text>
<text x="247.2" y="62.2">4</text>
<text x="247.2" y="64.8">5</text>
<text x="40.4" y="71.1" transform="rotate(-90 40.4 71.1)">16</text>
<text x="68.1" y="68.6">1</text>
<text x="93.5" y="68.6">1</text>
<text x="247.2" y="67.3">6</text>
<text x="30.8" y="73.7">14</text>
<text x="48.5" y="73.7">15</text>
<text x="49" y="76.2">1</text>
<text x="77.2" y="73.1" transform="rotate(-90 77.2 73.1)">2</text>
<text x="102.6" y="73.1" transform="rotate(-90 102.6 73.1)">2</text>
<text x="247.2" y="72.4">1</text>
<text x="247.2" y="77.5">2</text>
<text x="30.8" y="81.3">10</text>
<text x="30.8" y="78.7">11</text>
<text x="49" y="78.7">2</text>
<text x="49" y="81.3">3</text>
<text x="49" y="83.8">4</text>
<text x="77.2" y="82" transform="rotate(-90 77.2 82)">3</text>
<text x="102.6" y="82" transform="rotate(-90 102.6 82)">3</text>
<text x="246.7" y="80">15</text>
<text x="30.8" y="86.4">12</text>
<text x="30.8" y="88.9">13</text>
<text x="49" y="86.4">5</text>
<text x="49" y="88.9">6</text>
<text x="68.1" y="85.1">1</text>
<text x="77.2" y="89.6" transform="rotate(-90 77.2 89.6)">2</text>
<text x="93.5" y="85.1">1</text>
<text x="102.6" y="89.6" transform="rotate(-90 102.6 89.6)">2</text>
<text x="257.6" y="85.8" transform="rotate(-90 257.6 85.8)">8</text>
<text x="49" y="91.4">7</text>
<text x="40.4" y="101.1" transform="rotate(-90 40.4 101.1)">8</text>
<text x="49" y="96.5">9</text>
<text x="68.1" y="101.6">1</text>
<text x="77.2" y="98.5" transform="rotate(-90 77.2 98.5)">3</text>
<text x="93.5" y="101.6">1</text>
<text x="102.6" y="98.5" transform="rotate(-90 102.6 98.5)">3</text>
<text x="198.3" y="97.8">1</text>
<text x="198.3" y="100.3">2</text>
<text x="206.7" y="100.3">27</text>
<text x="206.7" y="97.8">28</text>
<text x="77.2" y="106.2" transform="rotate(-90 77.2 106.2)">2</text>
<text x="102.6" y="106.2" transform="rotate(-90 102.6 106.2)">2</text>
<text x="198.3" y="102.9">3</text>
<text x="198.3" y="105.4">4</text>
<text x="198.3" y="107.9">5</text>
<text x="206.7" y="107.9">24</text>
<text x="206.7" y="105.4">25</text>
<text x="206.7" y="102.9">26</text>
<text x="198.3" y="110.5">6</text>
<text x="198.3" y="113">7</text>
<text x="206.7" y="113">22</text>
<text x="206.7" y="110.5">23</text>
<text x="68.1" y="118.1">1</text>
<text x="77.2" y="115" transform="rotate(-90 77.2 115)">3</text>
<text x="93.5" y="118.1">1</text>
<text x="102.6" y="115" transform="rotate(-90 102.6 115)">3</text>
<text x="198.3" y="115.6">8</text>
<text x="198.3" y="118.1">9</text>
<text x="206.7" y="118.1">20</text>
<text x="206.7" y="115.6">21</text>
<text x="40.4" y="124.4" transform="rotate(-90 40.4 124.4)">16</text>
<text x="77.2" y="122.7" transform="rotate(-90 77.2 122.7)">2</text>
<text x="102.6" y="122.7" transform="rotate(-90 102.6 122.7)">2</text>
<text x="197.8" y="120.6">10</text>
<text x="197.8" y="123.2">11</text>
<text x="197.8" y="125.7">12</text>
<text x="206.7" y="125.7">17</text>
<text x="206.7" y="123.2">18</text>
<text x="206.7" y="120.6">19</text>
<text x="30.8" y="127">14</text>
<text x="48.5" y="127">15</text>
<text x="49" y="129.5">1</text>
<text x="77.2" y="131.6" transform="rotate(-90 77.2 131.6)">3</text>
<text x="102.6" y="131.6" transform="rotate(-90 102.6 131.6)">3</text>
<text x="197.8" y="128.3">13</text>
<text x="197.8" y="130.8">14</text>
<text x="206.7" y="130.8">15</text>
<text x="206.7" y="128.3">16</text>
<text x="30.8" y="134.6">10</text>
<text x="30.8" y="132.1">11</text>
<text x="49" y="132.1">2</text>
<text x="49" y="134.6">3</text>
<text x="49" y="137.2">4</text>
<text x="68.1" y="134.6">1</text>
<text x="93.5" y="134.6">1</text>
<text x="30.8" y="139.7">12</text>
<text x="30.8" y="142.2">13</text>
<text x="49" y="139.7">5</text>
<text x="49" y="142.2">6</text>
<text x="77.2" y="139.2" transform="rotate(-90 77.2 139.2)">2</text>
<text x="102.6" y="139.2" transform="rotate(-90 102.6 139.2)">2</text>
<text x="49" y="144.8">7</text>
<text x="49" y="149.9">9</text>
<text x="77.2" y="148.1" transform="rotate(-90 77.2 148.1)">3</text>
<text x="102.6" y="148.1" transform="rotate(-90 102.6 148.1)">3</text>
<text x="40.4" y="154.4" transform="rotate(-90 40.4 154.4)">8</text>
<text x="68.1" y="151.1">1</text>
<text x="77.2" y="155.7" transform="rotate(-90 77.2 155.7)">2</text>
<text x="93.5" y="151.1">1</text>
<text x="102.6" y="155.7" transform="rotate(-90 102.6 155.7)">2</text>
<text x="68.1" y="167.6">1</text>
<text x="77.2" y="164.6" transform="rotate(-90 77.2 164.6)">3</text>
<text x="93.5" y="167.6">1</text>
<text x="102.6" y="164.6" transform="rotate(-90 102.6 164.6)">3</text>
<text x="77.2" y="172.2" transform="rotate(-90 77.2 172.2)">2</text>
<text x="102.6" y="172.2" transform="rotate(-90 102.6 172.2)">2</text>
</g>
</svg>
